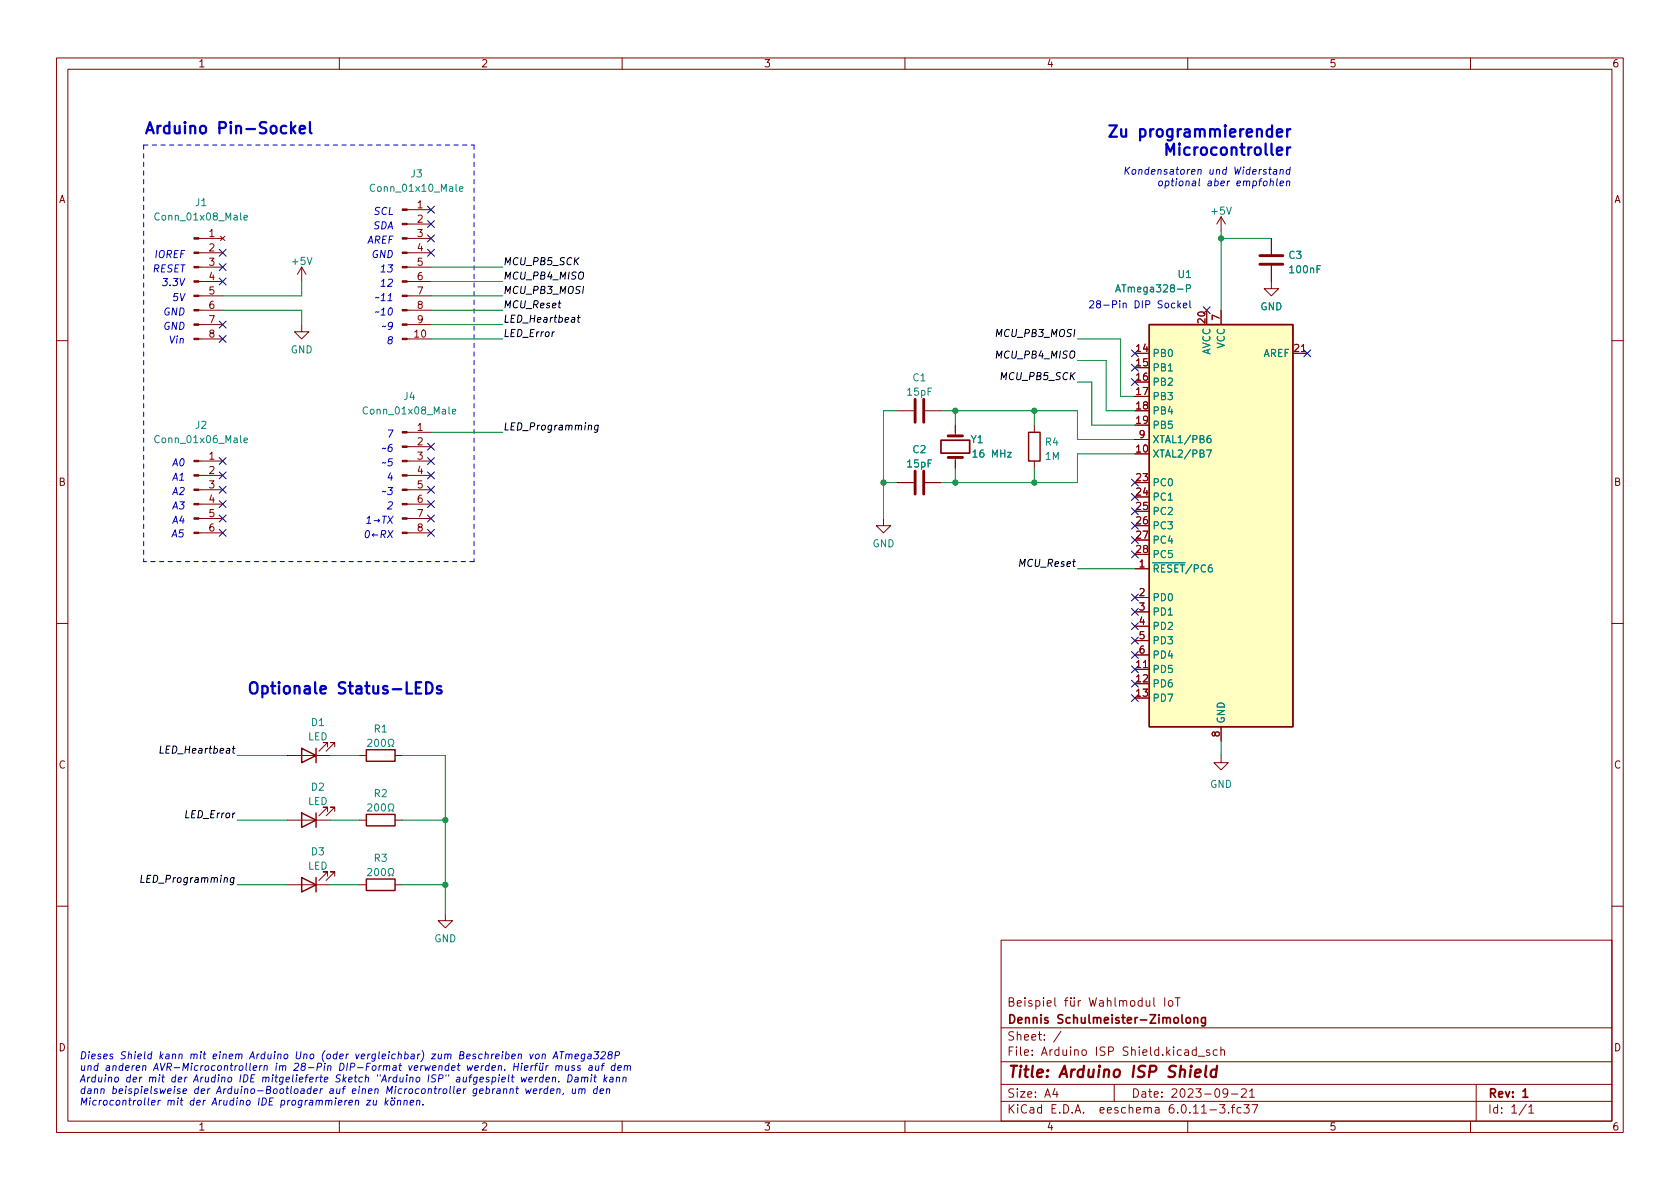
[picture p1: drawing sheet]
<svg xmlns="http://www.w3.org/2000/svg" width="297mm" height="210mm" viewBox="0 0 297 210" stroke-linecap="round" stroke-linejoin="round" font-family="sans-serif">
<g fill="none" stroke="#840000" stroke-width=".18">
<path d="M10 10.2h277v190.1h-277zM12 12.2h273v186.1h-273zM60 10.2v2M110 10.2v2M160 10.2v2M210 10.2v2M260 10.2v2M72 39.6h4.2M72 37.1h4.2M215.9 38.3v2.6M215.9 38.3l.8 1.3M215.9 38.3l-.8 1.3"/>
<path d="M35.2 59.9h4.2M35.2 57.4h4.2M35.2 54.9h4.2M35.2 52.3h4.2M35.2 49.8h4.2M35.2 47.2h4.2M35.2 44.7h4.2M35.2 42.2h4.2M39 41.8l.8 .7M39.8 41.8l-.8 .7M53.3 57.4v1.3h1.3l-1.3 1.2-1.2-1.2h1.2M53.3 47.2l-.7 1.3"/>
<path d="M53.3 47.2v2.6M53.3 47.2l.8 1.3M72 59.9h4.2M72 57.4h4.2M72 54.9h4.2M72 52.3h4.2M72 49.8h4.2M72 47.2h4.2M72 44.7h4.2M72 42.2h4.2M213.4 54.9v2.5M215.9 54.9v2.5"/>
<path d="M224.8 47v4h1.3l-1.3 1.3-1.3-1.3h1.3M224.8 42.2v2.8M10 60.2h2M72 79h4.2M72 76.4h4.2M158.7 72.6h2.8M163.6 72.6h2.8M168.9 75.2v1.9M182.9 75.2v1.2M200.7 72.6h2.5M200.7 62.5h2.5M200.7 65h2.5"/>
<path d="M200.7 67.6h2.5M200.7 70.1h2.5M200.7 75.2h2.5M200.7 77.7h2.5M228.6 62.5h2.5M230.1 62.2h.7M285 60.2h2M35.2 94.2h4.2M35.2 91.7h4.2M35.2 89.1h4.2M35.2 86.6h4.2M35.2 84.1h4.2"/>
<path d="M35.2 81.5h4.2M72 94.2h4.2M72 91.7h4.2M72 89.1h4.2M72 86.6h4.2M72 84.1h4.2M72 81.5h4.2M156.2 91.7v1.3h-1.3l1.3 1.2 1.3-1.2h-1.3M158.7 85.3h2.8M163.6 85.3h2.8M168.9 80.9v1.9M182.9 81.5v1.3"/>
<path d="M200.7 85.3h2.5M200.7 80.3h2.5M200.7 87.9h2.5M200.7 90.4h2.5M200.7 93h2.5M200.7 95.5h2.5M200.7 98h2.5M10 110.2h2M200.7 100.6h2.5M200.7 118.4h2.5M200.7 105.7h2.5M200.7 108.2h2.5"/>
<path d="M200.7 110.7h2.5M200.7 113.3h2.5M200.7 115.8h2.5M202.2 118h.7M285 110.2h2M50.8 133.6h7.6M57.9 132.1v-.8h-.8h.8l-1.5 1.5M59.2 132.1v-.8h-.8h.8l-1.5 1.5M63.5 133.6h1.3M69.8 133.6h1.3M200.7 120.9h2.5M200.7 123.4h2.5"/>
<path d="M215.9 133.6v1.3h-1.3l1.3 1.2 1.3-1.2h-1.3M215.9 128.5v2.6M50.8 156.5h7.6M50.8 145h7.6M57.9 154.9v-.7h-.8h.8l-1.5 1.5M57.9 143.5v-.8h-.8h.8l-1.5 1.6M59.2 154.9v-.7h-.8h.8l-1.5 1.5M59.2 143.5v-.8h-.8h.8l-1.5 1.6M63.5 156.5h1.3M63.5 145h1.3M69.8 156.5h1.3M69.8 145h1.3"/>
<path d="M10 160.2h2M78.7 161.5v1.3h1.3l-1.3 1.3-1.2-1.3h1.2M177 166.3h108v32h-108zM186.5 176.4v1.3l.2 .2M188.2 176.9h.6M188.8 176.4l-.4 .2v1.3M189.3 176.9l.1 1h.3l.2-.1M189.4 176.4v.2M189.9 176.4v.2M189.9 176.9v1M190.6 176.9v1M191.1 176.9l-.3 .1-.2 .2"/>
<path d="M204 176.4v1.3l.2 .2M285 160.2h2M60 198.3v2M110 198.3v2M160 198.3v2M177 194.8h108M177 191.8h108M177 187.8h108M177 181.8h108M182.5 186.5v.1M182.5 185.7v.1M184.6 183.8v.1"/>
<path d="M184.6 183v.1M187.6 182.4l-1.3 1.9M197 191.8v3M199.4 185.2l-.5-.1-.3 .3 .1 .4 .7 .3v.4l-.3 .1h-.5M204.3 195.9h.6v.9M204.9 196.2l-.5 .1a.29 .29 0 0 0-.2 .2 .29 .29 0 0 0 .2 .3h.5M210 198.3v2M215.9 185.8l.2-.2 .3 .1 .1 .9M215.9 185.1v1.5M217.7 193.5h1.2M219.5 192.7l.6-.2 .2 .2 .1 .3-1 1h1M219.9 195.3h1l-.5 .6 .4 .1v.7l-.2 .1h-.5l-.2-.1"/>
<path d="M220.9 193l.5-.5v1.5M220.9 194h.9M221.4 195.3h1l-.7 1.5M260 198.3v2M261 191.8v6.5M270.3 195.8l.4-.5v1.5M270.3 196.8h.9"/>
</g>
<path d="M166.4 77.8h5v2.3h-5zM211.1 179.9v1M213.1 179.9v1.2l-.3 .3h-.3M211.1 180.1l.2-.2 .4 .1 .1 .9M213.1 180l-.4-.1-.3 .3v.4l.2 .3h.5" fill="none" stroke="#840000" stroke-width=".3"/>
<path d="M222.8 46.7h4M222.8 45.2h4M161.8 70.6v4.1M163.3 70.6v4.1M167.6 77.1h2.6M161.8 83.3v4.1M163.3 83.3v4.1M167.6 80.9h2.6" fill="none" stroke="#840000" stroke-width=".51"/>
<path d="M203.2 57.4h25.4v71.1h-25.4zM181.9 76.4h2v5.1h-2zM53.3 132.3l2.6 1.3-2.6 1.3zM55.9 132.3v2.6M64.8 132.6h5v2h-5zM53.3 155.2l2.6 1.3-2.6 1.2zM53.3 143.8l2.6 1.2-2.6 1.3zM55.9 143.8v2.5M55.9 155.2v2.5M64.8 155.4h5v2.1h-5zM64.8 144h5v2h-5z" fill="none" stroke="#840000" stroke-width=".25"/>
<g fill="none" stroke="#008484" stroke-width=".18">
<path d="M42.5 37.7v1l.2 .2M43.1 38.5l.7-.1-.1-.3h-.4l-.2 .2 .1 .6h.5M80.6 32.6v1.1l.2 .1M81.2 33.4l.7-.1-.1-.2-.4-.1-.2 .2 .1 .6h.5M216.9 36.6l.4 1.3 .4-1.3M54.3 45.5l.4 1.3 .5-1.3M208.2 51.1h1M209.8 51h.6l.1-.2-.1-.3-.6-.1v1.2M233.5 47h-.6v1.2M42.5 77v1.1l.2 .2M43.1 77.9l.7-.2-.1-.2-.4-.1-.2 .2 .1 .6h.5M79.4 71.9v1.1l.2 .2"/>
<path d="M80 72.8l.6-.1-.1-.3h-.3l-.2 .1v.7h.5M213.3 79.6h.9l-.6 1.2M214 77l-.4 .1a.86 .86 0 0 0 0 1.2l.5-.1v-.5l-.2-.2h-.3l-.2 .2M207.4 99.5h2.1M65 130.8l.5-.1 .2 .4-.7 .9h.7M66.3 130.8l.2-.1a.68 .68 0 0 1 .5 .7 .68 .68 0 0 1-.5 .6l-.2-.1-.1-.4zM67.6 130.8l.1-.1a.68 .68 0 0 1 .5 .7 .68 .68 0 0 1-.5 .6l-.1-.1-.2-.4zM68.6 132h.3v-.2a.54 .54 0 0 1-.2-.8 .54 .54 0 0 1 .7-.2 .58 .58 0 0 1-.1 1v.2h.3M65 153.7l.5-.1 .2 .3-.7 1h.7M65 142.3l.5-.1 .2 .3-.7 .9h.7M66.3 153.7l.2-.1a.68 .68 0 0 1 .5 .6 .68 .68 0 0 1-.5 .7l-.2-.2-.1-.3zM66.3 142.3l.2-.1a.68 .68 0 0 1 .5 .6 .68 .68 0 0 1-.5 .6l-.2-.1-.1-.4z"/>
<path d="M67.6 153.7l.1-.1a.68 .68 0 0 1 .5 .6 .68 .68 0 0 1-.5 .7l-.1-.2-.2-.3zM67.6 142.3l.1-.1a.68 .68 0 0 1 .5 .6 .68 .68 0 0 1-.5 .6l-.1-.1-.2-.4zM68.6 154.9h.3v-.3a.54 .54 0 0 1-.2-.7 .54 .54 0 0 1 .7-.3 .58 .58 0 0 1-.1 1v.3h.3M68.6 143.4h.3v-.2a.54 .54 0 0 1-.2-.8 .54 .54 0 0 1 .7-.2 .58 .58 0 0 1-.1 1v.2h.3"/>
</g>
<g fill="#840000" stroke="#840000" stroke-width=".18">
<path d="M34.3 59.8h.9v.3h-.9z"/>
<path d="M34.3 57.3h.9v.2h-.9z"/>
<path d="M34.3 54.7h.9v.3h-.9z"/>
<path d="M34.3 52.2h.9v.2h-.9z"/>
<path d="M34.3 49.7h.9v.2h-.9z"/>
<path d="M34.3 47.1h.9v.3h-.9z"/>
<path d="M34.3 44.6h.9v.2h-.9z"/>
<path d="M34.3 42h.9v.3h-.9z"/>
<path d="M34.3 94.1h.9v.3h-.9z"/>
<path d="M34.3 91.6h.9v.2h-.9z"/>
<path d="M34.3 89h.9v.3h-.9z"/>
<path d="M34.3 86.5h.9v.2h-.9z"/>
<path d="M34.3 83.9h.9v.3h-.9z"/>
<path d="M34.3 81.4h.9v.3h-.9z"/>
<path d="M71.1 94.1h.9v.3h-.9z"/>
<path d="M71.1 91.6h.9v.2h-.9z"/>
<path d="M71.1 89h.9v.3h-.9z"/>
<path d="M71.1 86.5h.9v.2h-.9z"/>
<path d="M71.1 83.9h.9v.3h-.9z"/>
<path d="M71.1 81.4h.9v.3h-.9z"/>
<path d="M71.1 78.9h.9v.2h-.9z"/>
<path d="M71.1 76.3h.9v.3h-.9z"/>
<path d="M71.1 59.8h.9v.3h-.9z"/>
<path d="M71.1 57.3h.9v.2h-.9z"/>
<path d="M71.1 54.7h.9v.3h-.9z"/>
<path d="M71.1 52.2h.9v.2h-.9z"/>
<path d="M71.1 49.7h.9v.2h-.9z"/>
<path d="M71.1 47.1h.9v.3h-.9z"/>
<path d="M71.1 44.6h.9v.2h-.9z"/>
<path d="M71.1 42h.9v.3h-.9z"/>
<path d="M71.1 39.5h.9v.2h-.9z"/>
<path d="M71.1 37h.9v.2h-.9z"/>
</g>
<path d="M203.2 57.4h25.4v71.1h-25.4z" fill="#ffffc2" stroke="#ffffc2" stroke-width=".18"/>
<path d="M102.1 56.1h.5M102.3 55.7l-.1 1.1 .3 .2M105.8 75.3h-.5l-.2 .5 .2 .2h.4M105.8 75.2l-.1 1-.3 .3-.3-.1M41.1 132.3h.5M41.3 131.9l-.1 1.1 .3 .2M41.4 155.3h-.5l-.2 .5 .2 .2h.4M41.4 155.2l-.1 1-.3 .3-.3-.1" fill="none" stroke="#000" stroke-width=".18"/>
<path d="M53 22.9l.9-.2v-.4l-.6-.1-.3 .3 .1 1 .2 .1 .6-.1M54.8 21.6v1.7l.3 .3M227.6 22.8v1.4M227.6 26.1v1.3M228.1 22.8a.51 .51 0 0 0-.5 .4M228.1 26.1a.51 .51 0 0 0-.5 .3M56.7 122l.9-.2-.1-.4-.5-.1-.3 .3 .1 .9 .2 .1 .5-.1M78 121.4l-.5-.1-.3 .3 .1 .3 .7 .2 .1 .2-.1 .2-.2 .1-.6-.1" fill="none" stroke="#0000c2" stroke-width=".4"/>
<g fill="none" stroke="#0000c2" stroke-width=".18">
<path d="M211.9 30.1l.2-.1h.2v.8M211.9 30l-.1 .8M212.1 31.6l-.1 1.1 .1 .2M198 53.2v.1M198 53.6v.8M198.6 53.7l.2-.1 .3 .1v.7M198.6 53.6v.8M64.8 93.9l.3-.1a.75 .75 0 0 1-.3 1.3l-.2-.1v-.4zM64.8 92.5h.7M64.9 91.6l.4-.3-.1 1.2M65.8 94.6h1M66.1 94.4l-.3 .2 .2 .2"/>
<path d="M66.1 92.1h1M66.9 91.8l.2 .3-.3 .2M67.4 94.5l.6-.1 .2-.2v-.3l-.2-.1h-.5l-.2 1.3M67.6 91.3h.8M67.7 94.5l.4 .6M68 91.3l-.2 1.2M68.7 93.8l.6 1.3M68.7 91.3l.6 1.2M69.5 93.8l-1 1.3M69.5 91.3l-1 1.2M20.4 190.6l.2-.1 .3 .1v.5l-.1 .2h-.3l-.2-.1zM26.8 195l.6-.1v-.3h-.5l-.1 .6 .1 .2h.4"/>
<path d="M27.1 189.3l.6-1.3 .3 1.3M28 194.6l-.1 .8M28.4 194.6l-.4 .2M31 190.5h-.5l-.1 .6 .2 .2h.3M32.4 193l.6-.2v-.2h-.5l-.2 .6 .2 .2 .4-.1M33.8 186.5l.2-.1 .3 .1v.7M33.8 186.4l-.1 .8M34.2 191.3l.6-1.2 .2 1.2M34.4 191h.6M37.5 195.4l.5-1.3 .3 1.3M37.6 195.1h.6M37.7 186.8l.6-.1v-.2l-.4-.1-.2 .2v.6h.5"/>
<path d="M38.2 193.4l.6-1.3 .3 1.3M38.4 193h.6M42.6 190.1l-.2 1.2M43.2 190.1a.63 .63 0 0 1 .7 .4 .63 .63 0 0 1-.4 .8h-.5zM44.1 187.2l.6-1.2 .3 1.2M44.3 186.9h.6M44.8 188.9l.6-.2v-.2l-.4-.1-.2 .2v.6h.5M45.8 194.1l-.1 1.3M46 188.4l-.1 .9M46.3 188.4l-.4 .3M46.4 194.1a.63 .63 0 0 1 .7 .5 .63 .63 0 0 1-.3 .8h-.5zM46.7 188.6l.2-.2 .3 .1v.8"/>
<path d="M46.8 188.4l-.1 .9M48.9 188.4l-.1 .9M48.9 188v.1M52.1 188.1l.5-.1 .2 .1v.3l-.9 .9h.8M52.5 186l-.1 1 .2 .2h.3l.2-.2 .1-1M53.8 186.5l.2-.1 .2 .1v.7M53.8 186.4l-.1 .8M55.5 193l.6-.2v-.2l-.4-.1-.2 .2v.6h.5M56.7 192.5l-.1 .9M57 192.5l-.4 .3M57.9 186.5l.2-.1 .3 .1v.5l-.1 .2h-.3l-.2-.1zM58.4 192.6h.5v.8"/>
<path d="M58.9 192.8l-.4 .1-.2 .2 .1 .3 .5-.1M59.6 186.5h-.5l-.2 .5 .2 .2h.4M60.2 188a.63 .63 0 0 1 .7 .5 .63 .63 0 0 1-.4 .7l-.5 .1zM60.2 190.1h-.4l-.2 .1-.1 .3 .5 .3 .1 .3-.3 .2h-.4M60.8 190.1l-.2 1.2M60.8 190.8l.3 .5M61.2 190.5l-.5 .5M62.3 193l.6-.2v-.2h-.5l-.1 .6 .1 .2 .4-.1M63.5 192.5l-.1 .9M63.6 192.1l-.1 .1M63.9 186.8l.6-.1v-.2h-.5l-.2 .6 .2 .1h.4M64.9 194.6h.7l-.8 .8h.7"/>
<path d="M65.1 186.4l-.1 .8M65.4 186.4l-.3 .2M66 194.6v.8h.3l.2-.1M67.5 191.3l.5-1.2 .3 1.2M67.6 191h.6M68.4 193.4l.1-1.3 .3 .9 .6-.9-.2 1.3M68.8 190.5l-.1 .8M69.2 194.7l.2-.1 .3 .1v.5l-.1 .2h-.3l-.2-.1zM69.2 190.5l-.4 .2M69.8 194.1v.2M69.9 192.5l-.1 .9M70 192.1v.1"/>
<path d="M70.3 194.7l.2-.1h.3v.8M70.3 194.6l-.1 .8M71.5 194.7l.2-.1h.3l-.1 .8M71.5 194.6l-.1 .8M72.3 188.4l.2 .9 .4-.9M72.5 195l.6-.1v-.3h-.3l-.2 .2-.1 .6h.5M73.3 188.9l.6-.2-.1-.2-.3-.1-.2 .2v.6h.5M73.7 194.7l.2-.1h.3v.8M73.7 194.6l-.1 .8M74.8 195.3v.1M76.4 186.4h.7l-.8 .8h.6M77.1 190.1h-.5l-.2 .1v.3l.5 .3 .1 .3-.3 .2h-.5"/>
<path d="M77.5 186.4v.8h.3l.2-.1M77.6 190.7h.6l.1-.2v-.3l-.2-.1h-.4l-.2 1.2M78.1 186.4l-.1 .8M78.7 186.5l.2-.1 .3 .1-.1 .7M78.7 186.4l-.1 .8M82.6 188.4l.2 .9 .3-.6 .1 .6 .4-.9M82.9 190.5h.5M83.5 190.1l-.4 .1-.1 1.1M84 188.9l.6-.2-.1-.2h-.4l-.2 .6 .2 .2 .4-.1M84.1 186.5l-.3-.1-.2 .2 .5 .3-.1 .3h-.5M84.3 192.6h-.5l-.2 .5 .2 .3 .4-.1M84.3 192.5l-.1 1.1-.3 .2-.3-.1"/>
<path d="M84.4 190.5h-.5l-.2 .6 .2 .2h.4M84.4 190.5l-.2 1-.2 .3-.3-.1M84.8 193l.6-.2v-.2l-.4-.1-.2 .2v.6h.5M92.2 188.4l-.1 .9M92.3 188v.1M92.7 188.9l.6-.2v-.2h-.5l-.1 .6 .2 .2 .3-.1M93 192.5l.1 .9 .3-.6 .2 .6 .3-.9M93.5 190.9l.6-.1v-.3h-.5l-.1 .6 .1 .2h.4M93.9 188.4l-.1 .9M94.3 188.4l-.4 .3M94.3 193l.6-.2v-.2h-.5l-.1 .6 .1 .2 .4-.1M94.5 188.4h.5"/>
<path d="M94.7 190.5l-.1 .8M95.1 188l-.4 .2-.1 1.1M95.1 190.5l-.4 .2M95.4 188.4v.8l.3 .1 .2-.1M95.5 192.5l-.1 .9M95.6 188l-.1 .1M95.9 186.5l.2-.1 .3 .1v.7M95.9 186.4l-.1 .8M96 188.4l-.1 .9M96 188v.1M96 190.5h-.4l-.2 .6 .2 .2h.3M96.6 188.4l-.1 .9"/>
<path d="M97 188.4l-.4 .3M98.3 188.6l.2-.2 .3 .1v.8M98.3 188.4l-.1 .9M98.9 188.6l.2-.2 .3 .1-.1 .8M100 188.4v.8l.3 .1 .2-.1M100.6 188.4l-.1 .9M101.7 186.8l.6-.1v-.2l-.4-.1-.2 .2v.6h.5M102.4 192.6l.2-.1 .3 .1-.1 .8M102.9 190.6l.2-.1h.3l-.1 .8M102.9 192.7l.2-.2 .3 .1v.8M103.4 190.7l.2-.2h.3v.8M106.3 188.4h.5"/>
<path d="M106.9 188l-.4 .2-.1 1.1M107.3 192.6l.2-.1 .3 .1-.1 .8M110.2 190.6l.2-.1h.3l-.1 .8M111 188.6l.2-.2 .3 .1-.1 .8"/>
</g>
<path d="M25.4 25.6v73.7M25.4 25.6h58.4M83.8 25.6v73.7M83.8 99.3h-58.4" fill="none" stroke="#0000c2" stroke-width=".18" stroke-dasharray=".8 .8"/>
<g fill="none" stroke="#008400" stroke-width=".18">
<path d="M39.4 54.9h13.9v2.5M53.3 49.8v2.5h-13.9M76.2 49.8h12.7M76.2 59.9h12.7M76.2 47.2h12.7M76.2 54.9h12.7M76.2 52.3h12.7M76.2 57.4h12.7M190.5 59.9h7.6v10.2h2.6M215.9 40.9v14M215.9 42.2h8.9M76.2 76.4h12.7"/>
<path d="M158.7 72.6h-2.5v19.1M166.4 72.6h24.1v5.1h10.2M168.9 72.6v2.6M182.9 72.6v2.6M190.5 63.7h5.1v8.9h5.1M190.5 67.6h2.5v7.6h7.7M156.2 85.3h2.5M168.9 82.8v2.5M182.9 82.8v2.5M200.7 80.3h-10.2v5h-24.1M190.5 100.6h10.2M41.9 133.6h8.9"/>
<path d="M58.4 133.6h5.1M71.1 133.6h7.6v27.9M215.9 131.1v2.5M41.9 156.5h8.9M41.9 145h8.9M58.4 156.5h5.1M58.4 145h5.1M71.1 156.5h7.6M71.1 145h7.6"/>
</g>
<g fill="none" stroke="#000084" stroke-width=".18">
<path d="M75.6 36.5l1.2 1.2M75.6 39l1.2 1.2M76.8 36.5l-1.2 1.2M76.8 39l-1.2 1.2M38.8 49.2l1.2 1.2M38.8 46.6l1.2 1.2M38.8 44.1l1.2 1.2M38.8 59.3l1.2 1.2M38.8 56.8l1.2 1.2M40 49.2l-1.2 1.2M40 46.6l-1.2 1.2M40 44.1l-1.2 1.2"/>
<path d="M40 59.3l-1.2 1.2M40 56.8l-1.2 1.2M75.6 44.1l1.2 1.2M75.6 41.5l1.2 1.3M76.8 44.1l-1.2 1.2M76.8 41.5l-1.2 1.3M212.8 54.2l1.2 1.3M214 54.2l-1.2 1.3M75.6 78.4l1.2 1.2M76.8 78.4l-1.2 1.2M200.1 66.9l1.2 1.3M200.1 61.9l1.2 1.2"/>
<path d="M200.1 64.4l1.2 1.2M201.3 66.9l-1.2 1.3M201.3 61.9l-1.2 1.2M201.3 64.4l-1.2 1.2M230.5 61.9l1.2 1.2M231.7 61.9l-1.2 1.2M38.8 83.5l1.2 1.2M38.8 93.6l1.2 1.2M38.8 86l1.2 1.2M38.8 91.1l1.2 1.2M38.8 88.5l1.2 1.3M38.8 80.9l1.2 1.2"/>
<path d="M40 80.9l-1.2 1.2M40 83.5l-1.2 1.2M40 93.6l-1.2 1.2M40 86l-1.2 1.2M40 91.1l-1.2 1.2M40 88.5l-1.2 1.3M75.6 88.5l1.2 1.3M75.6 93.6l1.2 1.2M75.6 91.1l1.2 1.2M75.6 86l1.2 1.2M75.6 83.5l1.2 1.2M75.6 80.9l1.2 1.2"/>
<path d="M76.8 88.5l-1.2 1.3M76.8 93.6l-1.2 1.2M76.8 91.1l-1.2 1.2M76.8 86l-1.2 1.2M76.8 83.5l-1.2 1.2M76.8 80.9l-1.2 1.2M200.1 89.8l1.2 1.2M200.1 84.7l1.2 1.2M200.1 92.3l1.2 1.3M200.1 97.4l1.2 1.2M200.1 94.9l1.2 1.2M200.1 87.3l1.2 1.2"/>
<path d="M201.3 89.8l-1.2 1.2M201.3 84.7l-1.2 1.2M201.3 92.3l-1.2 1.3M201.3 97.4l-1.2 1.2M201.3 94.9l-1.2 1.2M201.3 87.3l-1.2 1.2M200.1 117.7l1.2 1.3M200.1 112.7l1.2 1.2M200.1 115.2l1.2 1.2M200.1 110.1l1.2 1.2M200.1 107.6l1.2 1.2M200.1 105l1.2 1.3"/>
<path d="M201.3 117.7l-1.2 1.3M201.3 112.7l-1.2 1.2M201.3 115.2l-1.2 1.2M201.3 110.1l-1.2 1.2M201.3 107.6l-1.2 1.2M201.3 105l-1.2 1.3M200.1 120.3l1.2 1.2M200.1 122.8l1.2 1.2M201.3 120.3l-1.2 1.2M201.3 122.8l-1.2 1.2"/>
</g>
<g fill="#008400" stroke="#008400" stroke-width=".18">
<circle cx="156.2" cy="85.3" r=".46"/>
<circle cx="78.7" cy="156.5" r=".46"/>
<circle cx="78.7" cy="145" r=".46"/>
<circle cx="215.9" cy="42.2" r=".46"/>
<circle cx="168.9" cy="85.3" r=".46"/>
<circle cx="182.9" cy="85.3" r=".46"/>
<circle cx="168.9" cy="72.6" r=".46"/>
<circle cx="182.9" cy="72.6" r=".46"/>
</g>
<g font-size="2.8" fill="#0000c2">
<text x="25.4" y="23.7">Arduino</text>
<text x="38.9" y="23.7">Pin-Sockel</text>
<text x="195.3" y="24.3">Zu</text>
<text x="201.4" y="24.3">programmierender</text>
<text x="205.6" y="27.5">Microcontroller</text>
<text x="43.7" y="122.7">Optionale</text>
<text x="59.8" y="122.7">Status-LEDs</text>
</g>
<g font-size="2.8" fill="#840000">
<text x="178" y="191.2">Title:</text>
<text x="187.3" y="191.2">Arduino</text>
<text x="200.3" y="191.2">ISP</text>
<text x="207.1" y="191.2">Shield</text>
</g>
<g font-size="2.1" fill="#840000">
<text x="178" y="178.5">Beispiel</text>
<text x="192.6" y="178.5">Wahlmodul</text>
<text x="206" y="178.5">IoT</text>
<text x="178" y="184.5">Sheet:</text>
<text x="178" y="181.5">Dennis</text>
<text x="186.9" y="181.5">Schulmeister-Zimolong</text>
<text x="178" y="187.2">File:</text>
<text x="184.4" y="187.2">Arduino</text>
<text x="194.3" y="187.2">ISP</text>
<text x="199.6" y="187.2">Shield.kicad_sch</text>
<text x="178" y="197.4">KiCad</text>
<text x="178" y="194.6">Size:</text>
<text x="184.7" y="194.6">A4</text>
<text x="185.7" y="197.4">E.D.A.</text>
<text x="194.6" y="197.4">eeschema</text>
<text x="200" y="194.6">Date:</text>
<text x="207" y="197.4">6.0.11-3.fc37</text>
<text x="207" y="194.6">2023-09-21</text>
<text x="263" y="194.6">Rev:</text>
<text x="263" y="197.4">Id:</text>
<text x="267.1" y="197.4">1/1</text>
<text x="269.1" y="194.6">1</text>
</g>
<g font-size="1.8" fill="#840000">
<text x="35" y="12.3">1</text>
<text x="85" y="12.3">2</text>
<text x="135" y="12.3">3</text>
<text x="185" y="12.3">4</text>
<text x="235" y="12.3">5</text>
<text x="285" y="12.3">6</text>
<text x="10.4" y="36.3">A</text>
<text x="36.8" y="41.9">1</text>
<text x="73.6" y="36.8">1</text>
<text x="73.6" y="39.4">2</text>
<text x="73.6" y="41.9">3</text>
<text x="285.4" y="36.3">A</text>
<text x="36.8" y="44.4">2</text>
<text x="36.8" y="47">3</text>
<text x="73.6" y="44.4">4</text>
<text x="73.6" y="47">5</text>
<text x="36.8" y="49.5">4</text>
<text x="36.8" y="52.1">5</text>
<text x="73.6" y="49.5">6</text>
<text x="73.6" y="52.1">7</text>
<text x="36.8" y="54.6">6</text>
<text x="36.8" y="57.1">7</text>
<text x="36.8" y="59.7">8</text>
<text x="73" y="59.7">10</text>
<text x="73.6" y="54.6">8</text>
<text x="73.6" y="57.1">9</text>
<text x="213.1" y="57.4" transform="rotate(-90 213.1 57.4)">20</text>
<text x="215.6" y="56.8" transform="rotate(-90 215.6 56.8)">7</text>
<text x="200.6" y="62.2">14</text>
<text x="200.6" y="64.8">15</text>
<text x="228.6" y="62.2">21</text>
<text x="200.6" y="67.3">16</text>
<text x="200.6" y="69.8">17</text>
<text x="73.6" y="76.2">1</text>
<text x="200.6" y="72.4">18</text>
<text x="200.6" y="74.9">19</text>
<text x="201.2" y="77.5">9</text>
<text x="36.8" y="81.3">1</text>
<text x="36.8" y="83.8">2</text>
<text x="73.6" y="78.7">2</text>
<text x="73.6" y="81.3">3</text>
<text x="73.6" y="83.8">4</text>
<text x="200.6" y="80">10</text>
<text x="10.3" y="86.3">B</text>
<text x="36.8" y="86.4">3</text>
<text x="36.8" y="88.9">4</text>
<text x="73.6" y="86.4">5</text>
<text x="73.6" y="88.9">6</text>
<text x="200.6" y="85.1">23</text>
<text x="200.6" y="87.6">24</text>
<text x="285.3" y="86.3">B</text>
<text x="36.8" y="91.4">5</text>
<text x="36.8" y="94">6</text>
<text x="73.6" y="91.4">7</text>
<text x="73.6" y="94">8</text>
<text x="200.6" y="90.2">25</text>
<text x="200.6" y="92.7">26</text>
<text x="200.6" y="95.2">27</text>
<text x="200.6" y="97.8">28</text>
<text x="201.2" y="100.3">1</text>
<text x="201.2" y="105.4">2</text>
<text x="201.2" y="107.9">3</text>
<text x="201.2" y="110.5">4</text>
<text x="201.2" y="113">5</text>
<text x="200.6" y="118.1">11</text>
<text x="201.2" y="115.6">6</text>
<text x="200.6" y="120.6">12</text>
<text x="200.6" y="123.2">13</text>
<text x="215.6" y="130.5" transform="rotate(-90 215.6 130.5)">8</text>
<text x="10.3" y="136.3">C</text>
<text x="285.3" y="136.3">C</text>
<text x="10.3" y="186.3">D</text>
<text x="285.3" y="186.3">D</text>
<text x="35" y="200.3">1</text>
<text x="85" y="200.3">2</text>
<text x="135" y="200.3">3</text>
<text x="185" y="200.3">4</text>
<text x="235" y="200.3">5</text>
<text x="285" y="200.3">6</text>
</g>
<g font-size="1.8" fill="#008484">
<text x="65.1" y="34.3">Conn_01x10_Male</text>
<text x="72.5" y="31.8">J3</text>
<text x="27" y="39.4">Conn_01x08_Male</text>
<text x="34.4" y="36.8">J1</text>
<text x="213.9" y="38.3">+5V</text>
<text x="51.3" y="47.2">+5V</text>
<text x="227.7" y="46.2">C3</text>
<text x="197.1" y="52.1">ATmega328-P</text>
<text x="208.1" y="49.5">U1</text>
<text x="227.7" y="48.7">100nF</text>
<text x="222.8" y="55.2">GND</text>
<text x="51.3" y="62.9">GND</text>
<text x="203.7" y="63.5">PB0</text>
<text x="214.4" y="62.8" transform="rotate(-90 214.4 62.8)">AVCC</text>
<text x="216.9" y="61.7" transform="rotate(-90 216.9 61.7)">VCC</text>
<text x="223.3" y="63.5">AREF</text>
<text x="71.2" y="71.1">J4</text>
<text x="160.2" y="70.3">15pF</text>
<text x="161.2" y="67.8">C1</text>
<text x="203.7" y="66">PB1</text>
<text x="203.7" y="68.6">PB2</text>
<text x="203.7" y="71.1">PB3</text>
<text x="34.4" y="76.2">J2</text>
<text x="63.9" y="73.7">Conn_01x08_Male</text>
<text x="203.7" y="73.7">PB4</text>
<text x="203.7" y="76.2">PB5</text>
<text x="27" y="78.7">Conn_01x06_Male</text>
<text x="160.2" y="83">15pF</text>
<text x="161.2" y="80.5">C2</text>
<text x="171.5" y="78.7">Y1</text>
<text x="171.7" y="81.3">16</text>
<text x="175.3" y="81.3">MHz</text>
<text x="184.7" y="79.2">R4</text>
<text x="184.7" y="81.7">1M</text>
<text x="203.7" y="81.3">XTAL2/PB7</text>
<text x="203.7" y="78.7">XTAL1/PB6</text>
<text x="203.7" y="86.4">PC0</text>
<text x="203.7" y="88.9">PC1</text>
<text x="203.7" y="91.4">PC2</text>
<text x="203.7" y="94">PC3</text>
<text x="154.2" y="97.2">GND</text>
<text x="203.7" y="101.6">~{RESET}/PC6</text>
<text x="203.7" y="96.5">PC4</text>
<text x="203.7" y="99.1">PC5</text>
<text x="203.7" y="106.7">PD0</text>
<text x="203.7" y="109.2">PD1</text>
<text x="203.7" y="111.8">PD2</text>
<text x="203.7" y="119.4">PD5</text>
<text x="203.7" y="114.3">PD3</text>
<text x="203.7" y="116.8">PD4</text>
<text x="203.7" y="121.9">PD6</text>
<text x="203.7" y="124.5">PD7</text>
<text x="54.4" y="131.3">LED</text>
<text x="54.9" y="128.8">D1</text>
<text x="66" y="129.9">R1</text>
<text x="216.9" y="128" transform="rotate(-90 216.9 128)">GND</text>
<text x="54.4" y="142.7">LED</text>
<text x="54.9" y="140.2">D2</text>
<text x="66" y="141.3">R2</text>
<text x="213.9" y="139.7">GND</text>
<text x="54.4" y="154.2">LED</text>
<text x="54.9" y="151.6">D3</text>
<text x="66" y="152.8">R3</text>
<text x="76.7" y="167">GND</text>
</g>
<g font-size="1.8" fill="#0000c2">
<text x="198.8" y="30.9">Kondensatoren</text>
<text x="204.5" y="32.9">optional</text>
<text x="213.6" y="32.9">aber</text>
<text x="213.9" y="30.9">und</text>
<text x="218.5" y="30.9">Widerstand</text>
<text x="219.2" y="32.9">empfohlen</text>
<text x="65.9" y="40.5">SDA</text>
<text x="65.9" y="38">SCL</text>
<text x="27.2" y="45.6">IOREF</text>
<text x="64.8" y="43.1">AREF</text>
<text x="65.6" y="45.6">GND</text>
<text x="26.9" y="48.2">RESET</text>
<text x="28.7" y="50.6">3.3V</text>
<text x="30.3" y="53.2">5V</text>
<text x="66.1" y="53.2">~11</text>
<text x="67" y="48.2">13</text>
<text x="67" y="50.7">12</text>
<text x="28.7" y="58.3">GND</text>
<text x="28.7" y="55.8">GND</text>
<text x="66.1" y="55.8">~10</text>
<text x="67.3" y="58.3">~9</text>
<text x="192.1" y="54.5">28-Pin</text>
<text x="200.5" y="54.5">DIP</text>
<text x="205" y="54.5">Sockel</text>
<text x="29.7" y="60.7">Vin</text>
<text x="68.2" y="60.9">8</text>
<text x="68.2" y="77.4">7</text>
<text x="30.3" y="82.4">A0</text>
<text x="67.3" y="79.9">~6</text>
<text x="67.3" y="82.4">~5</text>
<text x="30.3" y="87.5">A2</text>
<text x="30.3" y="85">A1</text>
<text x="67.3" y="87.5">~3</text>
<text x="68.2" y="85">4</text>
<text x="30.2" y="95">A5</text>
<text x="30.3" y="90.1">A3</text>
<text x="30.3" y="92.6">A4</text>
<text x="68.2" y="90.1">2</text>
<text x="14" y="187.3">Dieses</text>
<text x="14" y="189.3">und</text>
<text x="14" y="191.4">Arduino</text>
<text x="18.8" y="189.3">anderen</text>
<text x="21.5" y="187.3">Shield</text>
<text x="22.4" y="191.4">der</text>
<text x="26.8" y="191.4">mit</text>
<text x="27.7" y="189.3">AVR-Microcontrollern</text>
<text x="28.7" y="187.3">kann</text>
<text x="31.2" y="191.4">der</text>
<text x="34.5" y="187.3">mit</text>
<text x="35.6" y="191.4">Arudino</text>
<text x="38.9" y="187.3">einem</text>
<text x="44.1" y="191.4">IDE</text>
<text x="45.9" y="187.3">Arduino</text>
<text x="48.5" y="191.4">mitgelieferte</text>
<text x="49.6" y="189.3">im</text>
<text x="53.3" y="189.3">28-Pin</text>
<text x="54.4" y="187.3">Uno</text>
<text x="59.4" y="187.3">(oder</text>
<text x="61.7" y="189.3">DIP-Format</text>
<text x="61.9" y="191.4">Sketch</text>
<text x="65.8" y="187.3">vergleichbar)</text>
<text x="69.5" y="191.4">&quot;Arduino</text>
<text x="74.4" y="189.3">verwendet</text>
<text x="79" y="191.4">ISP&quot;</text>
<text x="79.7" y="187.3">zum</text>
<text x="84.4" y="191.4">aufgespielt</text>
<text x="84.9" y="187.3">Beschreiben</text>
<text x="85.1" y="189.3">werden.</text>
<text x="96.3" y="191.4">werden.</text>
<text x="97.8" y="187.3">von</text>
<text x="101.5" y="189.3">muss</text>
<text x="102.4" y="187.3">ATmega328P</text>
<text x="104.9" y="191.4">Damit</text>
<text x="107.8" y="189.3">auf</text>
<text x="14" y="193.4">dann</text>
<text x="14" y="195.5">Microcontroller</text>
<text x="19.9" y="193.4">beispielsweise</text>
<text x="29.7" y="195.5">mit</text>
<text x="34.1" y="195.5">der</text>
<text x="34.9" y="193.4">der</text>
<text x="38.5" y="195.5">Arudino</text>
<text x="39.3" y="193.4">Arduino-Bootloader</text>
<text x="46.9" y="195.5">IDE</text>
<text x="51.3" y="195.5">programmieren</text>
<text x="59.6" y="193.4">auf</text>
<text x="64" y="193.4">einen</text>
<text x="67" y="195.5">zu</text>
<text x="70.4" y="193.4">Microcontroller</text>
<text x="86.1" y="193.4">gebrannt</text>
<text x="95.9" y="193.4">werden,</text>
<text x="104.4" y="193.4">um</text>
</g>
<g font-size="1.8">
<text x="88.9" y="46.9">MCU_PB5_SCK</text>
<text x="88.9" y="52">MCU_PB3_MOSI</text>
<text x="88.9" y="49.4">MCU_PB4_MISO</text>
<text x="88.9" y="54.5">MCU_Reset</text>
<text x="88.9" y="59.6">LED_Error</text>
<text x="88.9" y="57">LED_Heartbeat</text>
<text x="175.8" y="59.6">MCU_PB3_MOSI</text>
<text x="175.8" y="63.4">MCU_PB4_MISO</text>
<text x="176.6" y="67.2">MCU_PB5_SCK</text>
<text x="88.9" y="76.1">LED_Programming</text>
<text x="179.9" y="100.2">MCU_Reset</text>
<text x="27.9" y="133.2">LED_Heartbeat</text>
<text x="32.4" y="144.7">LED_Error</text>
<text x="24.5" y="156.1">LED_Programming</text>
</g>
</svg>
